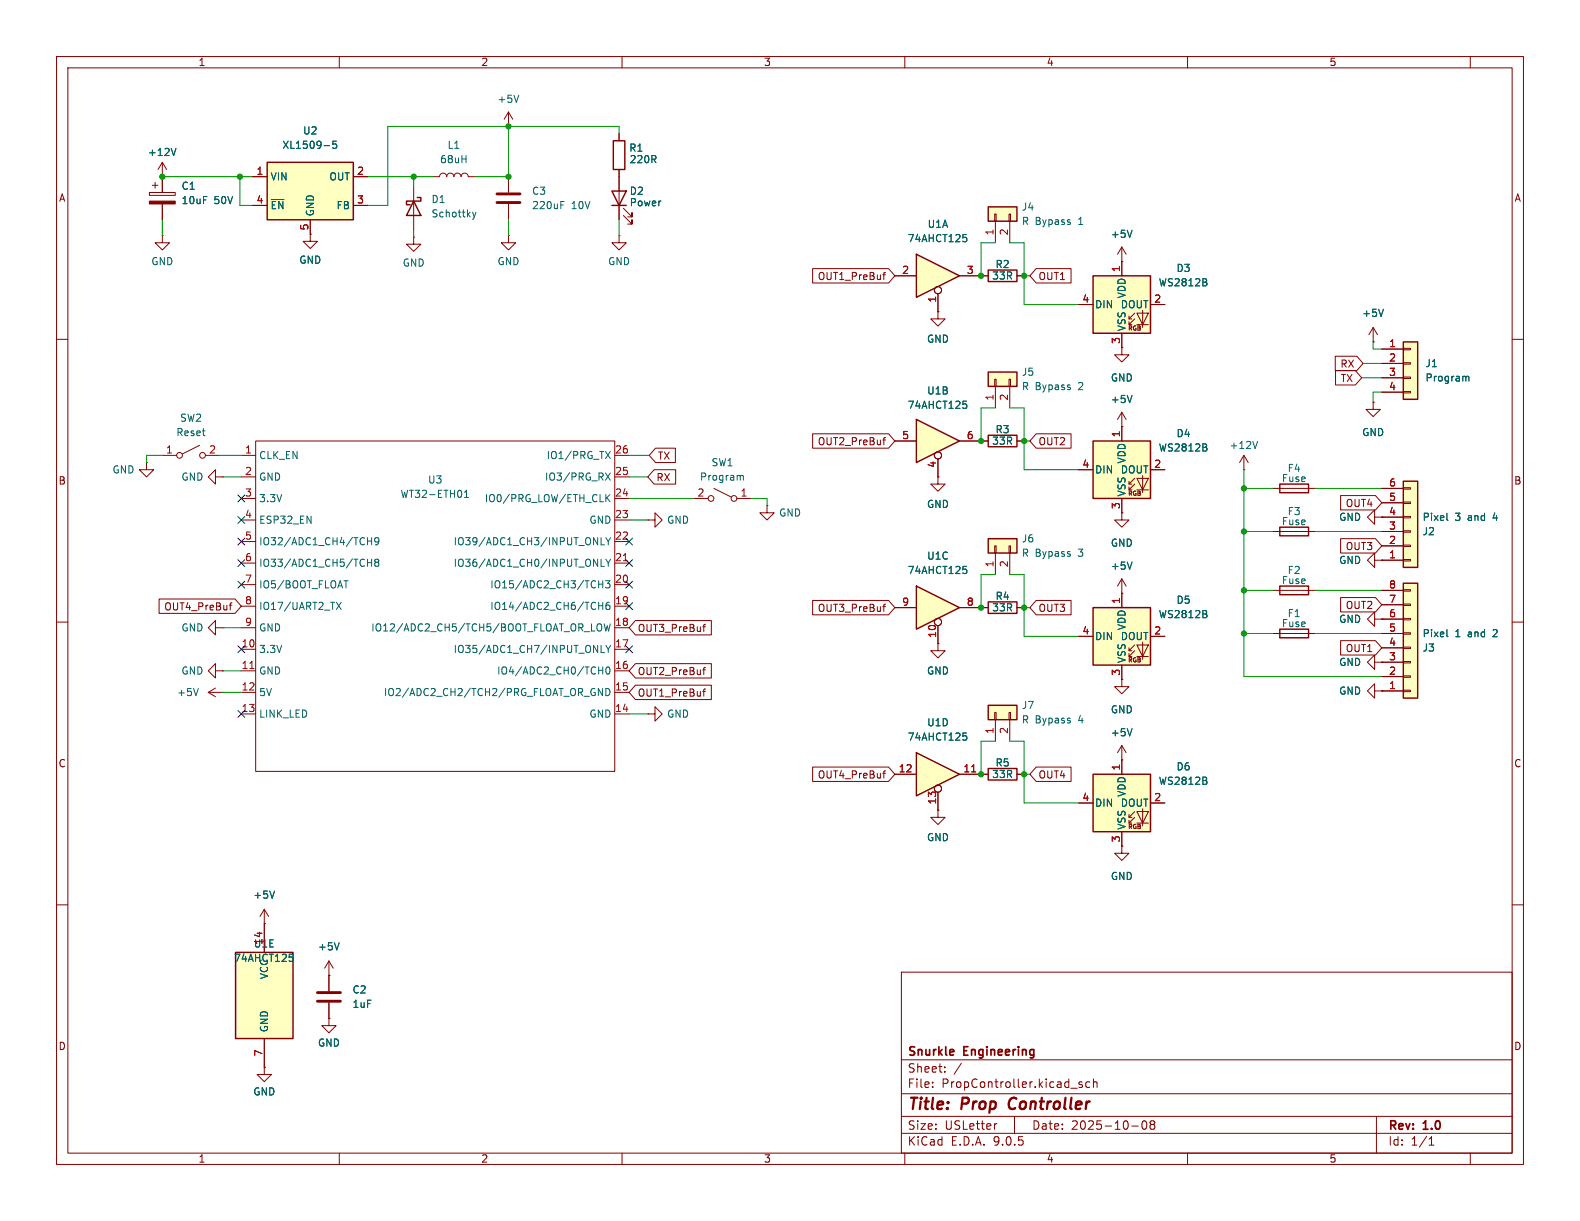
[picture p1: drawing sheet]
<svg xmlns="http://www.w3.org/2000/svg" width="279mm" height="216mm" viewBox="0 0 279 216" stroke-linecap="round" stroke-linejoin="round" font-family="sans-serif">
<g fill="none" stroke="#840000" stroke-width=".18">
<path d="M10 10h259.4v195.9h-259.4zM12 12h255.4v191.9h-255.4zM60 10v2M110 10v2M160 10v2M210 10v2M260 10v2M10 60h2M267.4 60h2M10 110h2M267.4 110h2M10 160h2"/>
<path d="M58.2 172.5h.1M58.2 169.9v5.4M58.2 177.3v2.8M58.2 169.9l-.8 1.3M58.2 169.9l.7 1.3M159.4 171.9h108v32h-108zM267.4 160h2M46.7 188.7v1.3h1.3l-1.3 1.3-1.2-1.3h1.2M46.7 188.7h.1M58.2 180.1v1.3h1.2l-1.2 1.2-1.3-1.2h1.3M58.2 180.1h.1M159.4 197.4h108"/>
<path d="M159.4 193.4h108M159.4 187.4h108M164.9 192.1v.2M164.9 191.4v.1M167.1 189.4v.2M167.1 188.7v.1M170 188l-1.3 1.9M176.3 198.7l-.3 .1M179.4 197.4v3M189.4 192.4h1.1M191.4 191.4l-.4-.1-.2 .2 .1 .2 .5 .2v.3h-.6M192.7 191.4l-.4-.1-.3 .3v.4l.1 .2h.6"/>
<path d="M193.4 191.4l.2-.1 .3 .1 .1 .9M193.4 190.8v1.5M200.1 199.1h1.2M202.1 198.3l.2-.1a.81 .81 0 0 1 .6 .6 .81 .81 0 0 1-.3 .8l-.2 .1a.81 .81 0 0 1-.3-1.4zM203.6 198.8l-.2-.3 .2-.3 .5 .1 .1 .2-.3 .3M203.6 198.8l-.2 .3v.4l.2 .2 .5-.1 .1-.2-.1-.4-.2-.2M203.6 198.8h.3M243.4 197.4v6.5M60 203.9v2M110 203.9v2M159.4 200.4h108M160 203.9v2"/>
<path d="M210 203.9v2M252.7 202.5h.9M252.7 201.4l.4-.4v1.5M260 203.9v2"/>
</g>
<path d="M178.7 194.4a1.27 1.27 0 0 0 0 1.6" fill="none" stroke="#840000" stroke-width=".4"/>
<path d="M56.1 175.5h4.1M56.1 177h4.1" fill="none" stroke="#840000" stroke-width=".51"/>
<path d="M60 166.7l-.4 1.3" fill="none" stroke="#006464" stroke-width=".18"/>
<path d="M41.7 168.4h10.1v15.2h-10.1z" fill="#ffffc2"/>
<path d="M41.7 168.4h10.1v15.2h-10.1z" fill="none" stroke="#840000" stroke-width=".25"/>
<g fill="none" stroke="#840000" stroke-width=".18">
<path d="M26.4 34h4.6v.5h-4.6zM26.9 32.8h1M27.4 32.3v1M28.7 31.2v2.8M28.7 36.1v2.8M54.9 41.4v1.3h1.2l-1.2 1.2-1.3-1.2h1.3M54.9 41.4h.1M25.9 81.8v1.3h-1.3l1.3 1.2 1.3-1.2h-1.3M25.9 81.8h.1M243.1 91.4v-1.2l-1.3 1.2 1.3 1.3v-1.3h1.2M244.3 91.4h.1M46.7 163.3h.1"/>
<path d="M46.7 160.8v7.6M46.7 160.8l-.7 1.3M46.7 160.8l.8 1.3M46.7 183.6v5.1"/>
</g>
<path d="M48.6 157.6l-.5 1.2M51.2 168.7h.6M51.3 169.2h.3l.2 .3-.1 .4-.4 .1" fill="none" stroke="#006464" stroke-width=".18"/>
<path d="M26.4 35.6h4.6v.5h-4.6z" fill="#840000" stroke="#840000" stroke-width=".18"/>
<path d="M47.2 28.7h15.3v10.2h-15.3z" fill="#ffffc2"/>
<path d="M47.2 28.7h15.3v10.2h-15.3zM174.8 106.4h5v2.1h-5z" fill="none" stroke="#840000" stroke-width=".25"/>
<g fill="none" stroke="#840000" stroke-width=".18">
<path d="M44.7 31.2h2.5M44.7 36.3h2.5M54.9 38.9v2.5M62.5 31.2h2.5M62.5 36.3h2.5M109.5 41.7v1.2h1.2l-1.2 1.3-1.3-1.3h1.3M109.5 41.7h.1M35.3 78.7l-3 1.6M28.7 80.5h2.5M36.3 80.5h2.6M38.1 84.3v-1.2l-1.3 1.2 1.3 1.3v-1.3h1.3M39.4 84.3h.1"/>
<path d="M243.1 99.1v-1.3l-1.3 1.3 1.3 1.2v-1.2h1.2M244.3 99.1h.1M38.1 118.6v-1.3l-1.3 1.3 1.3 1.3v-1.3h1.3M39.4 118.6h.1M173.5 107.4h1.3M179.8 107.4h1.3M36.8 122.4l1.3 .8M36.8 122.4h2.6M38.1 121.7l-1.3 .7M39.4 122.4h.1"/>
<circle cx="31.8" cy="80.5" r=".51"/>
<circle cx="35.8" cy="80.5" r=".51"/>
</g>
<path d="M48 35.3h2.2M57.3 25.7h1M59.5 25h-.6l-.1 .6 .2-.2 .4 .1 .2 .2-.1 .4-.2 .1-.5-.1M35.1 121.7l-.4 1.3" fill="none" stroke="#006464" stroke-width=".18"/>
<path d="M174.8 95.3h5v2.5h-5z" fill="#ffffc2"/>
<path d="M108.2 33.8h2.5l-1.2 2.5zM108.2 36.3h2.5M174.8 95.3h5v2.5h-5z" fill="none" stroke="#840000" stroke-width=".25"/>
<g fill="none" stroke="#840000" stroke-width=".18">
<path d="M109.5 31.2v7.7M110.2 38.1l1.6 1.5v-.7v.7h-.8M110.2 36.8l1.6 1.6v-.8v.8h-.8M175.9 96.5h.2v1.3h-.2zM176 97.8v3.8M178.4 96.5h.3v1.3h-.3zM178.6 97.8v3.8M198.4 90.7v1.2h1.2l-1.2 1.3-1.3-1.3h1.3M198.4 90.7h.1M38.1 111v-1.3l-1.3 1.3 1.3 1.3v-1.3h1.3M39.4 111h.1M165.9 143.3v1.2h1.2l-1.2 1.3-1.3-1.3h1.3"/>
<path d="M165.9 143.3h.1"/>
</g>
<path d="M162.1 133.1l7.6 3.8-7.6 3.8z" fill="#ffffc2"/>
<path d="M226.3 111.3h5.1v1.5h-5.1zM162.1 133.1l7.6 3.8-7.6 3.8z" fill="none" stroke="#840000" stroke-width=".25"/>
<g fill="none" stroke="#840000" stroke-width=".18">
<path d="M165.9 113.8v1.3h1.2l-1.2 1.2-1.3-1.2h1.3M165.9 113.8h.1M225 112h7.7M243.1 109.5v-1.3l-1.3 1.3 1.3 1.2v-1.2h1.2M244.3 109.5h.1M158.2 136.9h3.9M169.7 136.9h3.8M243.1 122.2v-1.3l-1.3 1.3 1.3 1.2v-1.2h1.2M244.3 122.2h.1M165.9 140.1v3.2"/>
<circle cx="165.9" cy="139.4" r=".63"/>
</g>
<path d="M171.8 136.5h.7" fill="none" stroke="#a90000" stroke-width=".18"/>
<path d="M170.3 129.6h.6M170.4 130.1h.3l.3 .2-.1 .5-.5 .1" fill="none" stroke="#006464" stroke-width=".18"/>
<path d="M248.2 103.1h2.5v20.3h-2.5z" fill="#ffffc2"/>
<path d="M248.2 103.1h2.5v20.3h-2.5z" fill="none" stroke="#840000" stroke-width=".25"/>
<g fill="none" stroke="#840000" stroke-width=".18">
<path d="M243.1 117.1v-1.3l-1.3 1.3 1.3 1.3v-1.3h1.2M244.3 117.1h.1M244.3 119.6h3.9M244.3 117.1h3.9M244.3 114.6h3.9M244.3 112h3.9M244.3 109.5h3.9M244.3 106.9h3.9M244.3 104.4h3.9M248.2 119.5h1.2v.3h-1.2zM248.2 117h1.2v.2h-1.2zM248.2 114.4h1.2v.3h-1.2z"/>
<path d="M248.2 111.9h1.2v.2h-1.2zM248.2 109.3h1.2v.3h-1.2zM248.2 106.8h1.2v.3h-1.2zM248.2 104.3h1.2v.2h-1.2zM244.3 122.2h3.9M248.2 122h1.2v.3h-1.2z"/>
</g>
<path d="M255.9 111.3v1.1l.1 .2" fill="none" stroke="#006464" stroke-width=".18"/>
<path d="M174.8 124.7h5v2.6h-5z" fill="#ffffc2"/>
<path d="M226.3 103.6h5.1v1.6h-5.1zM174.8 124.7h5v2.6h-5z" fill="none" stroke="#840000" stroke-width=".25"/>
<g fill="none" stroke="#840000" stroke-width=".18">
<path d="M45.2 78h63.5v58.4h-63.5zM42.7 80.5h2.5M42.7 84.3h2.5M42.7 88.1h2.5M42.7 91.9h2.5M42.7 95.8h2.5M42.7 99.6h2.5M108.7 80.5h2.6M108.7 84.3h2.6M108.7 88.1h2.6M108.7 91.9h2.6M108.7 95.8h2.6"/>
<path d="M108.7 99.6h2.6M42.7 103.4h2.5M42.7 107.2h2.5M42.7 111h2.5M42.7 114.8h2.5M42.7 118.6h2.5M108.7 103.4h2.6M108.7 107.2h2.6M108.7 111h2.6M108.7 114.8h2.6M108.7 118.6h2.6M225 104.4h7.7"/>
<path d="M42.7 122.4h2.5M42.7 126.2h2.5M108.7 122.4h2.6M108.7 126.2h2.6M175.9 126h.2v1.3h-.2zM176 127.3v3.8M178.4 126h.3v1.3h-.3zM178.6 127.3v3.8M198.4 134.4h.1M198.4 131.8l-.8 1.3M198.4 131.8l.7 1.3M198.4 131.8v2.6"/>
</g>
<g fill="none" stroke="#006464" stroke-width=".18">
<path d="M107.1 79.8l.8 1.3M107.9 79.8l-.8 1.3M65 95.1v1.2M65 98.9v1.2M65 95.7h.7M65 99.5h.7M65.7 95.1v1.2M65.7 98.9v1.2M66.5 99.4l-.2-.2 .2-.3h.2l.3 .2-.3 .3M66.5 99.4l-.2 .3v.3l.2 .1h.4l.1-.2v-.2l-.3-.3M66.5 99.4h.2M67 95.6l-.3 .3-.3-.1-.1-.2 .1-.5h.3l.2 .1a.84 .84 0 0 1-.3 1.1h-.2"/>
<path d="M82.1 88h.8M82.1 87l.4-.3v1.3M106.3 95.1v1.2h.6M106.3 98.9v1.2h.6M107.1 83.6l.8 1.3M107.1 87.4v1.3M107.1 95.1l.5 .6M107.1 98.9l.5 .6M107.3 88l.6 .7M107.6 95.7v.6M107.6 99.5v.6M107.9 87.4l-.8 .8"/>
<path d="M107.9 83.6l-.8 1.3M108 95.1l-.4 .6M108 98.9l-.4 .6M59.5 106.5l.8 1.3M60.3 106.5l-.8 1.3M60.8 102.7h.7M105.6 110.5l.3-.2a.43 .43 0 0 1 .5 .4v.5a.43 .43 0 0 1-.3 .4 .43 .43 0 0 1-.5-.2M105.9 102.7v1.3M105.9 106.5v1.3M105.9 103.3h.7M105.9 107.1h.7M105.9 118.5h.7"/>
<path d="M106.3 114.1v1.3h.6M106.6 102.7v1.3M106.6 106.5v1.3M106.6 117.9v1.3M106.8 110.3l.3 1.3 .3-.9 .2 .9 .3-1.3M107.1 102.7h.8l-.5 .5 .4 .1v.5l-.2 .2-.5-.2M107.1 114.1l.5 .7M107.3 118l.1-.1a.68 .68 0 0 1 .5 .7 .68 .68 0 0 1-.5 .6l-.1-.1-.2-.4zM107.6 114.8v.6M107.7 106.5l-.3 .1a.86 .86 0 0 0 0 1.2l.4-.2 .1-.4-.3-.2h-.3l-.2 .2M108 114.1l-.4 .7M106.5 121.7v1.3l-.7-1.3v1.3"/>
<path d="M107.1 121.7a.64 .64 0 0 1 .8 .7 .64 .64 0 0 1-.8 .6zM200.2 128.8l-.4 1.3"/>
</g>
<path d="M110.2 99.2h.7M44.2 118.2h.7" fill="none" stroke="#a90000" stroke-width=".18"/>
<path d="M248.2 60.5h2.5v10.1h-2.5z" fill="#ffffc2"/>
<path d="M108.5 24.9h2v5.1h-2zM248.2 60.5h2.5v10.1h-2.5z" fill="none" stroke="#840000" stroke-width=".25"/>
<path d="M109.5 23.6v1.3M109.5 30v1.2M244.3 61.7h3.9M244.3 64.3h3.9M244.3 66.8h3.9M244.3 69.3h3.9M248.2 61.6h1.2v.2h-1.2zM248.2 64.1h1.2v.3h-1.2zM248.2 66.7h1.2v.2h-1.2zM248.2 69.2h1.2v.3h-1.2zM198.4 120.1v1.3h1.2l-1.2 1.3-1.3-1.3h1.3M198.4 120.1h.1" fill="none" stroke="#840000" stroke-width=".18"/>
<path d="M259.2 66.7l.2-.2 .3 .1 .1 .8" fill="none" stroke="#006464" stroke-width=".18"/>
<path d="M193.3 107.4h10.2v10.2h-10.2z" fill="#ffffc2"/>
<g fill="none" stroke="#840000" stroke-width=".18">
<path d="M28.7 31.2h.1M28.7 28.7l-.8 1.3M28.7 28.7l.8 1.3M28.7 28.7v2.5M190.8 112.5h2.5M198.4 104.9v2.5M198.4 117.6v2.5M199.6 115.1h.6M199.6 116.1h.6M200.7 114l-1.1 1.1v-.5M200.7 115.1l-1.1 1v-.5M201 114h2.1l-1 2.1z"/>
<path d="M201 116.1h2.1M202.1 113.5v3.1M203.5 112.5h2.5M114.6 126.2h1.2v-1.2l1.3 1.2-1.3 1.3v-1.3M114.6 126.2h.1M198.4 149.6v1.3h1.2l-1.2 1.2-1.3-1.2h1.3M198.4 149.6h.1"/>
</g>
<path d="M193.3 107.4h10.2v10.2h-10.2z" fill="none" stroke="#840000" stroke-width=".25"/>
<path d="M31.1 26.2l-.4 1.3M213.3 108.6l.1 .2-.1 .4M213.3 108.1v.3" fill="none" stroke="#006464" stroke-width=".18"/>
<path d="M193.3 136.9h10.2v10.2h-10.2z" fill="#ffffc2"/>
<g fill="none" stroke="#840000" stroke-width=".18">
<path d="M89.9 19.8v2.6M89.9 19.8l-.7 1.3M89.9 19.8l.8 1.3M73.2 33v7.6M76.5 31.2h1.2a.64 .64 0 0 1 .7-.6 .64 .64 0 0 1 .6 .6 .64 .64 0 0 1 .6-.6 .64 .64 0 0 1 .7 .6 .64 .64 0 0 1 .6-.6 .64 .64 0 0 1 .6 .6 .64 .64 0 0 1 .7-.6 .64 .64 0 0 1 .6 .6h1.3M89.9 22.4h.1M89.9 31.2v2.8M89.9 36.1v2.8M28.7 41.7v1.2h1.3l-1.3 1.3-1.3-1.3h1.3M28.7 41.7h.1M73.2 41.9v1.3h1.2l-1.2 1.3-1.3-1.3h1.3M73.2 41.9h.1"/>
<path d="M89.9 41.7v1.2h1.3l-1.3 1.3-1.3-1.3h1.3M89.9 41.7h.1M242.8 71.1v1.3h1.3l-1.3 1.3-1.2-1.3h1.2M242.8 71.1h.1M114.6 91.9h1.2v-1.2l1.3 1.2-1.3 1.3v-1.3M114.6 91.9h.1M220 83.1h.1M220 80.5l-.8 1.3M220 80.5l.7 1.3M220 80.5v2.6M225 86.4h7.7M173.5 136.9h1.3"/>
<path d="M179.8 136.9h1.3M198.4 134.4v2.5M190.8 142h2.5M198.4 147.1v2.5M199.6 144.5h.6M199.6 145.5h.6M200.7 143.5l-1.1 1v-.5M200.7 144.5l-1.1 1v-.5M201 143.5h2.1l-1 2zM201 145.5h2.1M202.1 143v3.1M203.5 142h2.5"/>
</g>
<path d="M73.2 35.6l1.2 2.5h-2.5zM73.8 34.9h.6v.7h-2.5v.6h.6M226.3 85.6h5.1v1.5h-5.1zM174.8 135.9h5v2h-5zM193.3 136.9h10.2v10.2h-10.2z" fill="none" stroke="#840000" stroke-width=".25"/>
<path d="M91.7 16.8l-.4 1.3M83.6 37.5l.3 .9M83.9 38.4l-.3 .4M84.2 37.5l-.3 .9M99.2 36.2h.4M99.2 35.6h.6M222.4 78l-.4 1.3M213.3 138.1l.1 .2-.1 .3M213.3 137.5v.4" fill="none" stroke="#006464" stroke-width=".18"/>
<path d="M87.9 34.3h4M87.9 35.8h4" fill="none" stroke="#840000" stroke-width=".51"/>
<path d="M248.2 85.1h2.5v15.2h-2.5z" fill="#ffffc2"/>
<path d="M174.8 77h5v2h-5zM226.3 93.2h5.1v1.5h-5.1zM248.2 85.1h2.5v15.2h-2.5z" fill="none" stroke="#840000" stroke-width=".25"/>
<g fill="none" stroke="#840000" stroke-width=".18">
<path d="M242.8 57.9l-.7 1.3M242.8 57.9l.8 1.3M242.8 57.9v2.6M173.5 78h1.3M179.8 78h1.3M242.8 60.5h.1M225 94h7.7M244.3 99.1h3.9M244.3 96.5h3.9M244.3 94h3.9M244.3 91.4h3.9M244.3 88.9h3.9"/>
<path d="M244.3 86.4h3.9M248.2 98.9h1.2v.3h-1.2zM248.2 96.4h1.2v.2h-1.2zM248.2 93.9h1.2v.2h-1.2zM248.2 91.3h1.2v.3h-1.2zM248.2 88.8h1.2v.2h-1.2zM248.2 86.2h1.2v.3h-1.2z"/>
</g>
<path d="M244.6 54.7l-.4 1.3M255.9 90.7v1.1l.1 .2" fill="none" stroke="#006464" stroke-width=".18"/>
<path d="M174.8 65.8h5v2.5h-5z" fill="#ffffc2"/>
<path d="M174.8 47.8h5v2h-5zM174.8 65.8h5v2.5h-5z" fill="none" stroke="#840000" stroke-width=".25"/>
<g fill="none" stroke="#840000" stroke-width=".18">
<path d="M173.5 48.8h1.3M179.8 48.8h1.3M175.9 67.1h.2v1.2h-.2zM176 68.3v3.8M178.4 67.1h.3v1.2h-.3zM178.6 68.3v3.8M198.4 61.5v1.2h1.2l-1.2 1.3-1.3-1.3h1.3M198.4 61.5h.1M122.7 88.1h2.5M126.2 86.4l3.1 1.5M130.3 88.1h2.5M135.6 89.4v1.3h1.3l-1.3 1.2-1.2-1.2h1.2"/>
<path d="M135.6 89.4h.1"/>
<circle cx="125.7" cy="88.1" r=".51"/>
<circle cx="129.8" cy="88.1" r=".51"/>
</g>
<path d="M130.9 84.2l.2-.1h.3l.1 .8" fill="none" stroke="#006464" stroke-width=".18"/>
<path d="M193.3 48.8h10.2v10.1h-10.2z" fill="#ffffc2"/>
<path d="M190.8 53.8h2.5M198.4 46.2v2.6M198.4 58.9v2.6M199.6 56.4h.6M199.6 57.4h.6M200.7 55.4l-1.1 1v-.5M200.7 56.4l-1.1 1v-.5M201 55.4h2.1l-1 2zM201 57.4h2.1M202.1 54.9v3M203.5 53.8h2.5" fill="none" stroke="#840000" stroke-width=".18"/>
<path d="M193.3 48.8h10.2v10.1h-10.2z" fill="none" stroke="#840000" stroke-width=".25"/>
<path d="M213.3 49.9l.1 .2-.1 .4M213.3 49.4v.4" fill="none" stroke="#006464" stroke-width=".18"/>
<path d="M162.1 103.6l7.6 3.8-7.6 3.9z" fill="#ffffc2"/>
<path d="M162.1 103.6l7.6 3.8-7.6 3.9z" fill="none" stroke="#840000" stroke-width=".25"/>
<g fill="none" stroke="#840000" stroke-width=".18">
<path d="M198.4 75.4h.1M198.4 72.9l-.8 1.3M198.4 72.9l.7 1.3M198.4 72.9v2.5M158.2 107.4h3.9M165.9 110.6v3.2M169.7 107.4h3.8"/>
<circle cx="165.9" cy="110" r=".63"/>
</g>
<path d="M200.2 69.9l-.4 1.3M170.3 100.1h.6M170.4 100.6h.3l.3 .3-.1 .4-.5 .1" fill="none" stroke="#006464" stroke-width=".18"/>
<path d="M193.3 78h10.2v10.1h-10.2z" fill="#ffffc2"/>
<g fill="none" stroke="#840000" stroke-width=".18">
<path d="M198.4 75.4v2.6M165.9 84.3v1.3h1.2l-1.2 1.3-1.3-1.3h1.3M165.9 84.3h.1M190.8 83.1h2.5M198.4 88.1v2.6M199.6 85.6h.6M199.6 86.6h.6M200.7 84.6l-1.1 1v-.5M200.7 85.6l-1.1 1v-.5M201 84.6h2.1l-1 2zM201 86.6h2.1M202.1 84.1v3"/>
<path d="M203.5 83.1h2.5"/>
</g>
<path d="M193.3 78h10.2v10.1h-10.2z" fill="none" stroke="#840000" stroke-width=".25"/>
<path d="M213.3 79.2l.1 .1-.1 .4M213.3 78.6v.4" fill="none" stroke="#006464" stroke-width=".18"/>
<path d="M162.1 74.2l7.6 3.8-7.6 3.8z" fill="#ffffc2"/>
<path d="M162.1 74.2l7.6 3.8-7.6 3.8z" fill="none" stroke="#840000" stroke-width=".25"/>
<g fill="none" stroke="#840000" stroke-width=".18">
<path d="M158.2 78h3.9M169.7 78h3.8M165.9 81.2v3.1"/>
<circle cx="165.9" cy="80.5" r=".63"/>
</g>
<path d="M170.3 70.9h.6M170.4 71.4h.3l.3 .3-.1 .4-.5 .1" fill="none" stroke="#006464" stroke-width=".18"/>
<path d="M174.8 36.6h5v2.5h-5z" fill="#ffffc2"/>
<path d="M174.8 36.6h5v2.5h-5z" fill="none" stroke="#840000" stroke-width=".25"/>
<path d="M175.9 37.8h.2v1.3h-.2zM176 39.1v3.8M178.4 37.8h.3v1.3h-.3zM178.6 39.1v3.8M165.9 55.1v1.3h1.2l-1.2 1.3-1.3-1.3h1.3M165.9 55.1h.1M198.4 46.2h.1M198.4 43.7l-.8 1.3M198.4 43.7l.7 1.3M198.4 43.7v2.5" fill="none" stroke="#840000" stroke-width=".18"/>
<path d="M200.2 40.7l-.4 1.3" fill="none" stroke="#006464" stroke-width=".18"/>
<path d="M162.1 45l7.6 3.8-7.6 3.8z" fill="#ffffc2"/>
<path d="M162.1 45l7.6 3.8-7.6 3.8z" fill="none" stroke="#840000" stroke-width=".25"/>
<g fill="none" stroke="#840000" stroke-width=".18">
<path d="M28.7 31.2h.1M28.7 31.2v2.8M28.7 36.1v2.8M44.7 31.2h2.5M44.7 36.3h2.5M54.9 38.9v2.5M62.5 31.2h2.5M62.5 36.3h2.5M109.5 23.6v1.3M109.5 30v3.8M109.5 36.3v2.6M54.9 41.4h.1"/>
<path d="M143.7 47.5h13.4l1.1 1.3-1.1 1.2h-13.4zM156.1 48.6h.5M156.6 48.2l-.3 .1v1.1M158.2 48.8h3.9M165.9 55.1h.1M165.9 51.9v3.2M169.7 48.8h5.1M179.8 48.8h1.3M183.2 47.5h6.2v2.5h-6.2l-1.1-1.2zM190.8 53.8h2.5M198.4 46.2h.1M198.4 46.2v2.6"/>
<path d="M198.4 58.9v2.6M203.5 53.8h2.5M115.9 79.2h3.5v2.6h-3.5l-1.1-1.3zM143.7 76.7h13.4l1.1 1.3-1.1 1.2h-13.4zM156.1 77.8h.5M156.6 77.4l-.3 .2v1M158.2 78h3.9M169.7 78h5.1M179.8 78h1.3M183.2 76.7h6.2v2.5h-6.2l-1.1-1.2zM198.4 61.5h.1M198.4 75.4h.1"/>
<path d="M198.4 75.4v2.6M236.1 63h3.8l1.1 1.3-1.1 1.2h-3.8zM236.2 65.5h3.5l1.1 1.3-1.1 1.3h-3.5zM242.8 71.1h.1M242.8 60.5h.1M244.3 61.7h3.9M244.3 64.3h3.9M244.3 66.8h3.9M244.3 69.3h3.9M115.7 83.1h3.8v2.5h-3.8l-1.1-1.3zM165.9 84.3h.1M165.9 81.2v3.1"/>
<path d="M190.8 83.1h2.5M198.4 90.7h.1M198.4 88.1v2.6M203.5 83.1h2.5M237.1 95.2h6.1l1.1 1.3-1.1 1.3h-6.1zM237.1 87.6h6.1l1.1 1.3-1.1 1.3h-6.1zM244.3 91.4h.1M244.3 99.1h.1M244.3 99.1h3.9M244.3 96.5h3.9M244.3 94h3.9M244.3 91.4h3.9"/>
<path d="M244.3 88.9h3.9M244.3 86.4h3.9M28.1 105.9h13.5l1.1 1.3-1.1 1.3h-13.5zM40.5 107h.5M41 106.6l-.3 .2v1.1M112.4 117.3h13.4v2.6h-13.4l-1.1-1.3zM112.4 109.7h13.4v2.6h-13.4l-1.1-1.3zM124.3 118.4h.5M124.3 110.8h.5M124.8 110.4l-.3 .2v1.1M124.8 118l-.3 .2v1.1M143.7 106.2h13.4l1.1 1.2-1.1 1.3h-13.4z"/>
<path d="M156.1 107.3h.5M156.6 106.8l-.3 .2v1.1M158.2 107.4h3.9M165.9 113.8h.1M165.9 110.6v3.2M169.7 107.4h5.1M179.8 107.4h1.3M183.2 106.2h6.2v2.5h-6.2l-1.1-1.3zM190.8 112.5h2.5M198.4 104.9h.1M198.4 102.4l-.8 1.2M198.4 102.4l.7 1.2"/>
<path d="M198.4 102.4v5M198.4 117.6v2.5M203.5 112.5h2.5M237.1 113.3h6.1l1.1 1.3-1.1 1.2h-6.1zM237.1 105.7h6.1l1.1 1.2-1.1 1.3h-6.1zM244.3 117.1h.1M244.3 109.5h.1M244.3 119.6h3.9M244.3 117.1h3.9M244.3 114.6h3.9M244.3 112h3.9M244.3 109.5h3.9"/>
<path d="M244.3 106.9h3.9M244.3 104.4h3.9M112.4 121.2h13.4v2.5h-13.4l-1.1-1.3zM124.3 122.3h.5M124.8 121.8l-.3 .2v1.1M143.7 135.6h13.4l1.1 1.3-1.1 1.3h-13.4zM156.1 136.7h.5M156.6 136.3l-.3 .2v1.1M158.2 136.9h3.9M169.7 136.9h5.1M179.8 136.9h1.3M183.2 135.6h6.2v2.6h-6.2l-1.1-1.3z"/>
<path d="M198.4 134.4h.1M198.4 120.1h.1M198.4 134.4v2.5M244.3 122.2h.1M244.3 122.2h3.9M165.9 143.3h.1M165.9 140.1v3.2M190.8 142h2.5M198.4 149.6h.1M198.4 147.1v2.5M203.5 142h2.5M46.7 163.3h.1"/>
<path d="M46.7 163.3v5.1M58.2 172.5h.1M58.2 172.5v2.8M58.2 177.3v2.8M46.7 188.7h.1M46.7 183.6v5.1M58.2 180.1h.1"/>
<circle cx="165.9" cy="51.3" r=".63"/>
<circle cx="165.9" cy="80.5" r=".63"/>
<circle cx="165.9" cy="110" r=".63"/>
<circle cx="165.9" cy="139.4" r=".63"/>
</g>
<g fill="none" stroke="#006464" stroke-width=".18">
<path d="M31.1 26.2l-.4 1.3M48 35.3h2.2M57.3 25.7h1M59.5 25h-.6l-.1 .6 .2-.2 .4 .1 .2 .2-.1 .4-.2 .1-.5-.1M170.3 41.5h.6M170.4 42h.3l.3 .2-.1 .4-.5 .1M200.2 40.7l-.4 1.3M213.3 49.9l.1 .2-.1 .4M213.3 49.4v.4M244.6 54.7l-.4 1.3M170.3 70.9h.6M170.4 71.4h.3l.3 .3-.1 .4-.5 .1"/>
<path d="M200.2 69.9l-.4 1.3M213.3 79.2l.1 .1-.1 .4M213.3 78.6v.4M259.2 66.7l.2-.2 .3 .1 .1 .8M200.2 99.4l-.4 1.3M255.9 90.7v1.1l.1 .2M170.3 100.1h.6M170.4 100.6h.3l.3 .3-.1 .4-.5 .1M213.3 108.6l.1 .2-.1 .4M213.3 108.1v.3M255.9 111.3v1.1l.1 .2M170.3 129.6h.6"/>
<path d="M170.4 130.1h.3l.3 .2-.1 .5-.5 .1M200.2 128.8l-.4 1.3M213.3 138.1l.1 .2-.1 .3M213.3 137.5v.4M48.6 157.6l-.5 1.2M51.2 168.7h.6M51.3 169.2h.3l.2 .3-.1 .4-.4 .1M60 166.7l-.4 1.3"/>
</g>
<g fill="none" stroke="#009600" stroke-width=".18">
<path d="M28.7 31.2h16M28.7 38.9v2.8M42.4 31.2v5.1h2.3M65 31.2h11.5M73.2 31.2v1.8M89.9 22.4v8.8h-5.8M89.9 38.9v2.8M109.5 23.6v-1.2h-40.9v13.9h-3.6M109.5 38.9v2.8M73.2 40.6v1.3M176 42.9h-2.5v5.9h-.3M178.6 42.9h2.5v10.9h9.7"/>
<path d="M181.1 48.8h1M176 72.1h-2.5v5.9M178.6 72.1h2.5v11h9.7M181.1 78h1M240.8 66.8h3.5M241 64.3h3.3M242.8 60.5v1.2h1.5M244.3 69.3h-1.5v1.8M28.7 80.5h-2.8v1.3M38.9 80.5h3.8M39.4 84.3h3.3M111.3 84.3h3.3"/>
<path d="M111.3 80.5h3.5M111.3 88.1h11.4M111.3 91.9h3.3M132.8 88.1h2.8v1.3M220 83.1v36.5h24.3M220 94h5M220 86.4h5M232.7 94h11.6M232.7 86.4h11.6M39.4 111h3.3M39.4 118.6h3.3M176 101.6h-2.5v5.8"/>
<path d="M178.6 101.6h2.5v10.9h9.7M181.1 107.4h1M220 104.4h5M220 112h5M232.7 104.4h11.6M232.7 112h11.6M39.4 122.4h3.3M111.3 126.2h3.3M176 131.1h-2.5v5.8M178.6 131.1h2.5v10.9h9.7M181.1 136.9h1"/>
</g>
<g fill="none" stroke="#000084" stroke-width=".18">
<path d="M42.1 91.3l1.2 1.3M42.1 95.1l1.2 1.3M42.1 99l1.2 1.2M42.1 87.5l1.2 1.2M43.3 91.3l-1.2 1.3M43.3 95.1l-1.2 1.3M43.3 99l-1.2 1.2M43.3 87.5l-1.2 1.2M110.6 95.1l1.3 1.3M110.6 99l1.3 1.2M111.9 95.1l-1.3 1.3M111.9 99l-1.3 1.2"/>
<path d="M42.1 102.8l1.2 1.2M42.1 114.2l1.2 1.2M43.3 102.8l-1.2 1.2M43.3 114.2l-1.2 1.2M110.6 102.8l1.3 1.2M110.6 114.2l1.3 1.2M110.6 106.6l1.3 1.2M111.9 102.8l-1.3 1.2M111.9 114.2l-1.3 1.2M111.9 106.6l-1.3 1.2M42.1 125.6l1.2 1.2M43.3 125.6l-1.2 1.2"/>
</g>
<path d="M171.8 136.5h.7" fill="none" stroke="#a90000" stroke-width=".18"/>
<g fill="#009600" stroke="#009600" stroke-width=".18">
<circle cx="89.9" cy="22.4" r=".46"/>
<circle cx="89.9" cy="31.2" r=".46"/>
<circle cx="73.2" cy="31.2" r=".46"/>
<circle cx="28.7" cy="31.2" r=".46"/>
<circle cx="42.4" cy="31.2" r=".46"/>
<circle cx="220" cy="86.4" r=".46"/>
<circle cx="220" cy="104.4" r=".46"/>
<circle cx="220" cy="94" r=".46"/>
<circle cx="220" cy="112" r=".46"/>
<circle cx="181.1" cy="78" r=".46"/>
<circle cx="173.5" cy="48.8" r=".46"/>
<circle cx="173.5" cy="78" r=".46"/>
<circle cx="181.1" cy="48.8" r=".46"/>
<circle cx="181.1" cy="107.4" r=".46"/>
<circle cx="173.5" cy="107.4" r=".46"/>
<circle cx="173.5" cy="136.9" r=".46"/>
<circle cx="181.1" cy="136.9" r=".46"/>
</g>
<g font-size="2.8" fill="#840000">
<text x="160.4" y="196.8">Title:</text>
<text x="170.1" y="196.8">Prop</text>
<text x="179.2" y="196.8">Controller</text>
</g>
<g font-size="2.1" fill="#840000">
<text x="160.4" y="189.9">Sheet:</text>
<text x="160.4" y="187.1">Snurkle</text>
<text x="170.5" y="187.1">Engineering</text>
<text x="160.4" y="192.6">File:</text>
<text x="166.5" y="192.6">PropController.kicad_sch</text>
<text x="160.4" y="202.8">KiCad</text>
<text x="160.4" y="200">Size:</text>
<text x="167.1" y="200">USLetter</text>
<text x="168.1" y="202.8">E.D.A.</text>
<text x="175.7" y="202.8">9.0.5</text>
<text x="182.4" y="200">Date:</text>
<text x="189.4" y="200">2025-10-08</text>
<text x="245.4" y="200.2">Rev:</text>
<text x="245.4" y="202.8">Id:</text>
<text x="249.5" y="202.8">1/1</text>
<text x="251.8" y="200.2">1.0</text>
</g>
<g font-size="1.8" fill="#840000">
<text x="35" y="11.9">1</text>
<text x="85" y="11.9">2</text>
<text x="135" y="11.9">3</text>
<text x="185" y="11.9">4</text>
<text x="235" y="11.9">5</text>
<text x="10.3" y="35.9">A</text>
<text x="267.7" y="35.9">A</text>
<text x="144.5" y="49.7">OUT1_PreBuf</text>
<text x="183.5" y="49.7">OUT1</text>
<text x="236.9" y="65.2">RX</text>
<text x="237" y="67.8">TX</text>
<text x="116.2" y="81.5">TX</text>
<text x="144.5" y="78.9">OUT2_PreBuf</text>
<text x="183.5" y="78.9">OUT2</text>
<text x="10.3" y="85.9">B</text>
<text x="116" y="85.3">RX</text>
<text x="237.9" y="89.9">OUT4</text>
<text x="267.7" y="85.9">B</text>
<text x="237.9" y="97.5">OUT3</text>
<text x="237.9" y="107.9">OUT2</text>
<text x="28.9" y="108.1">OUT4_PreBuf</text>
<text x="112.7" y="112">OUT3_PreBuf</text>
<text x="144.5" y="108.4">OUT3_PreBuf</text>
<text x="183.5" y="108.4">OUT3</text>
<text x="112.7" y="119.6">OUT2_PreBuf</text>
<text x="237.9" y="115.5">OUT1</text>
<text x="112.7" y="123.4">OUT1_PreBuf</text>
<text x="10.3" y="135.9">C</text>
<text x="144.5" y="137.9">OUT4_PreBuf</text>
<text x="183.5" y="137.9">OUT4</text>
<text x="267.7" y="135.9">C</text>
<text x="10.3" y="185.9">D</text>
<text x="267.7" y="185.9">D</text>
<text x="35" y="205.8">1</text>
<text x="85" y="205.8">2</text>
<text x="135" y="205.8">3</text>
<text x="185" y="205.8">4</text>
<text x="235" y="205.8">5</text>
</g>
<g font-size="1.8" fill="#006464">
<text x="53.5" y="24">U2</text>
<text x="87.9" y="18.4">+5V</text>
<text x="26.1" y="27.8">+12V</text>
<text x="49.8" y="26.5">XL1509-5</text>
<text x="77.7" y="29.1">68uH</text>
<text x="79" y="26.5">L1</text>
<text x="111.2" y="27">R1</text>
<text x="111.2" y="29.1">220R</text>
<text x="32" y="33.8">C1</text>
<text x="47.8" y="32.1">VIN</text>
<text x="58.1" y="32.1">OUT</text>
<text x="94" y="34.6">C3</text>
<text x="111.3" y="34.6">D2</text>
<text x="32" y="36.3">10uF</text>
<text x="37.8" y="36.3">50V</text>
<text x="47.8" y="37.2">~{EN}</text>
<text x="55.7" y="38.4" transform="rotate(-90 55.7 38.4)">GND</text>
<text x="59.4" y="37.2">FB</text>
<text x="76.2" y="36.1">D1</text>
<text x="76.2" y="38.6">Schottky</text>
<text x="94" y="37.2">220uF</text>
<text x="101" y="37.2">10V</text>
<text x="111.3" y="36.7">Power</text>
<text x="163.9" y="40.5">U1A</text>
<text x="180.6" y="37.4">J4</text>
<text x="180.6" y="40">R Bypass</text>
<text x="190.8" y="40">1</text>
<text x="26.7" y="47.1">GND</text>
<text x="52.8" y="46.8">GND</text>
<text x="71.1" y="47.3">GND</text>
<text x="87.9" y="47.1">GND</text>
<text x="107.4" y="47.1">GND</text>
<text x="160.4" y="43">74AHCT125</text>
<text x="176" y="47.6">R2</text>
<text x="196.3" y="42.3">+5V</text>
<text x="175.3" y="49.6">33R</text>
<text x="199.2" y="52.9" transform="rotate(-90 199.2 52.9)">VDD</text>
<text x="204.8" y="50.8">WS2812B</text>
<text x="208" y="48.3">D3</text>
<text x="193.5" y="54.7">DIN</text>
<text x="198.1" y="54.7">DOUT</text>
<text x="199.2" y="58.7" transform="rotate(-90 199.2 58.7)">VSS</text>
<text x="240.8" y="56.2">+5V</text>
<text x="163.8" y="60.8">GND</text>
<text x="252" y="65.1">J1</text>
<text x="163.9" y="70">U1B</text>
<text x="180.6" y="66.6">J5</text>
<text x="180.6" y="69.2">R Bypass</text>
<text x="190.8" y="69.2">2</text>
<text x="196.3" y="67.7">GND</text>
<text x="196.3" y="71.5">+5V</text>
<text x="252" y="67.7">Program</text>
<text x="31.1" y="77.3">Reset</text>
<text x="31.7" y="74.8">SW2</text>
<text x="160.4" y="72.5">74AHCT125</text>
<text x="176" y="76.8">R3</text>
<text x="208" y="77.5">D4</text>
<text x="240.8" y="77.3">GND</text>
<text x="19.8" y="83.9">GND</text>
<text x="45.7" y="81.4">CLK_EN</text>
<text x="96.6" y="81.4">IO1/PRG_TX</text>
<text x="125.7" y="82.7">SW1</text>
<text x="175.3" y="78.8">33R</text>
<text x="193.5" y="83.9">DIN</text>
<text x="198.1" y="83.9">DOUT</text>
<text x="199.2" y="82.1" transform="rotate(-90 199.2 82.1)">VDD</text>
<text x="204.8" y="80">WS2812B</text>
<text x="217.3" y="79.6">+12V</text>
<text x="227.6" y="83.7">F4</text>
<text x="32" y="85.2">GND</text>
<text x="45.7" y="85.2">GND</text>
<text x="45.7" y="89">3.3V</text>
<text x="70.7" y="88.2">WT32-ETH01</text>
<text x="75.6" y="85.7">U3</text>
<text x="85.6" y="89">IO0/PRG_LOW/ETH_CLK</text>
<text x="96.3" y="85.2">IO3/PRG_RX</text>
<text x="123.7" y="85.2">Program</text>
<text x="199.2" y="87.9" transform="rotate(-90 199.2 87.9)">VSS</text>
<text x="226.6" y="85.4">Fuse</text>
<text x="45.7" y="92.8">ESP32_EN</text>
<text x="104.1" y="92.8">GND</text>
<text x="117.9" y="92.8">GND</text>
<text x="137.7" y="91.5">GND</text>
<text x="163.8" y="90">GND</text>
<text x="226.6" y="93.1">Fuse</text>
<text x="227.6" y="91.3">F3</text>
<text x="236.7" y="92.3">GND</text>
<text x="251.5" y="94.8">J2</text>
<text x="251.5" y="92.3">Pixel</text>
<text x="257.3" y="92.3">3</text>
<text x="259.7" y="92.3">and</text>
<text x="264.3" y="92.3">4</text>
<text x="45.7" y="96.6">IO32/ADC1_CH4/TCH9</text>
<text x="45.7" y="100.4">IO33/ADC1_CH5/TCH8</text>
<text x="80.1" y="96.6">IO39/ADC1_CH3/INPUT_ONLY</text>
<text x="80.1" y="100.4">IO36/ADC1_CH0/INPUT_ONLY</text>
<text x="160.4" y="101.7">74AHCT125</text>
<text x="163.9" y="99.2">U1C</text>
<text x="180.6" y="96.1">J6</text>
<text x="180.6" y="98.7">R Bypass</text>
<text x="190.8" y="98.7">3</text>
<text x="196.3" y="96.9">GND</text>
<text x="196.3" y="100.9">+5V</text>
<text x="227.6" y="101.7">F2</text>
<text x="236.7" y="99.9">GND</text>
<text x="45.7" y="104.2">IO5/BOOT_FLOAT</text>
<text x="86.6" y="104.2">IO15/ADC2_CH3/TCH3</text>
<text x="176" y="106.3">R4</text>
<text x="208" y="107">D5</text>
<text x="226.6" y="103.5">Fuse</text>
<text x="32" y="111.9">GND</text>
<text x="45.7" y="108.1">IO17/UART2_TX</text>
<text x="45.7" y="111.9">GND</text>
<text x="65.5" y="111.9">IO12/ADC2_CH5/TCH5/BOOT_FLOAT_OR_LOW</text>
<text x="86.6" y="108.1">IO14/ADC2_CH6/TCH6</text>
<text x="175.3" y="108.3">33R</text>
<text x="193.5" y="113.4">DIN</text>
<text x="198.1" y="113.4">DOUT</text>
<text x="199.2" y="111.5" transform="rotate(-90 199.2 111.5)">VDD</text>
<text x="204.8" y="109.5">WS2812B</text>
<text x="226.6" y="111.1">Fuse</text>
<text x="227.6" y="109.3">F1</text>
<text x="236.7" y="110.3">GND</text>
<text x="251.5" y="112.9">Pixel</text>
<text x="257.3" y="112.9">1</text>
<text x="259.7" y="112.9">and</text>
<text x="264.3" y="112.9">2</text>
<text x="32" y="119.5">GND</text>
<text x="45.7" y="115.7">3.3V</text>
<text x="45.7" y="119.5">GND</text>
<text x="80.1" y="115.7">IO35/ADC1_CH7/INPUT_ONLY</text>
<text x="87.8" y="119.5">IO4/ADC2_CH0/TCH0</text>
<text x="163.8" y="119.5">GND</text>
<text x="199.2" y="117.3" transform="rotate(-90 199.2 117.3)">VSS</text>
<text x="236.7" y="118">GND</text>
<text x="251.5" y="115.4">J3</text>
<text x="31.2" y="123.3">+5V</text>
<text x="45.7" y="123.3">5V</text>
<text x="67.8" y="123.3">IO2/ADC2_CH2/TCH2/PRG_FLOAT_OR_GND</text>
<text x="180.6" y="125.6">J7</text>
<text x="236.7" y="123">GND</text>
<text x="45.7" y="127.1">LINK_LED</text>
<text x="104.1" y="127.1">GND</text>
<text x="117.9" y="127.1">GND</text>
<text x="160.4" y="131.2">74AHCT125</text>
<text x="163.9" y="128.6">U1D</text>
<text x="180.6" y="128.1">R Bypass</text>
<text x="190.8" y="128.1">4</text>
<text x="196.3" y="130.4">+5V</text>
<text x="196.3" y="126.3">GND</text>
<text x="175.3" y="137.8">33R</text>
<text x="176" y="135.7">R5</text>
<text x="208" y="136.4">D6</text>
<text x="193.5" y="142.8">DIN</text>
<text x="198.1" y="142.8">DOUT</text>
<text x="199.2" y="141" transform="rotate(-90 199.2 141)">VDD</text>
<text x="204.8" y="139">WS2812B</text>
<text x="163.8" y="148.9">GND</text>
<text x="199.2" y="146.8" transform="rotate(-90 199.2 146.8)">VSS</text>
<text x="196.3" y="155.8">GND</text>
<text x="44.7" y="159.1">+5V</text>
<text x="44.8" y="167.7">U1E</text>
<text x="41.3" y="170.3">74AHCT125</text>
<text x="47.6" y="173.2" transform="rotate(-90 47.6 173.2)">VCC</text>
<text x="56.1" y="168.2">+5V</text>
<text x="62.2" y="175.9">C2</text>
<text x="62.2" y="178.4">1uF</text>
<text x="47.6" y="182.6" transform="rotate(-90 47.6 182.6)">GND</text>
<text x="56.1" y="185.3">GND</text>
<text x="44.7" y="193.9">GND</text>
</g>
<g font-size="1.8" fill="#a90000">
<text x="45.3" y="31">1</text>
<text x="63" y="31">2</text>
<text x="45.3" y="36.1">4</text>
<text x="54.6" y="40.8" transform="rotate(-90 54.6 40.8)">5</text>
<text x="63" y="36.1">3</text>
<text x="175.8" y="41.7" transform="rotate(-90 175.8 41.7)">1</text>
<text x="178.3" y="41.7" transform="rotate(-90 178.3 41.7)">2</text>
<text x="159.4" y="48.5">2</text>
<text x="165.6" y="53.6" transform="rotate(-90 165.6 53.6)">1</text>
<text x="170.9" y="48.5">3</text>
<text x="191.3" y="53.6">4</text>
<text x="198.1" y="48.2" transform="rotate(-90 198.1 48.2)">1</text>
<text x="204" y="53.6">2</text>
<text x="198.1" y="60.9" transform="rotate(-90 198.1 60.9)">3</text>
<text x="245.5" y="61.5">1</text>
<text x="245.5" y="64">2</text>
<text x="175.8" y="70.9" transform="rotate(-90 175.8 70.9)">1</text>
<text x="178.3" y="70.9" transform="rotate(-90 178.3 70.9)">2</text>
<text x="245.5" y="66.5">3</text>
<text x="245.5" y="69.1">4</text>
<text x="159.4" y="77.7">5</text>
<text x="170.9" y="77.7">6</text>
<text x="198.1" y="77.4" transform="rotate(-90 198.1 77.4)">1</text>
<text x="29.3" y="80.3">1</text>
<text x="36.9" y="80.3">2</text>
<text x="43.2" y="80.3">1</text>
<text x="108.7" y="80.3">26</text>
<text x="165.6" y="82.8" transform="rotate(-90 165.6 82.8)">4</text>
<text x="191.3" y="82.8">4</text>
<text x="204" y="82.8">2</text>
<text x="43.2" y="84.1">2</text>
<text x="43.2" y="87.9">3</text>
<text x="108.7" y="84.1">25</text>
<text x="108.7" y="87.9">24</text>
<text x="123.2" y="87.9">2</text>
<text x="130.9" y="87.9">1</text>
<text x="245.5" y="88.6">5</text>
<text x="245.5" y="86.1">6</text>
<text x="43.2" y="91.7">4</text>
<text x="43.2" y="95.5">5</text>
<text x="108.7" y="91.7">23</text>
<text x="108.7" y="95.5">22</text>
<text x="198.1" y="90.1" transform="rotate(-90 198.1 90.1)">3</text>
<text x="245.5" y="93.7">3</text>
<text x="245.5" y="91.2">4</text>
<text x="43.2" y="99.3">6</text>
<text x="108.7" y="99.3">21</text>
<text x="175.8" y="100.4" transform="rotate(-90 175.8 100.4)">1</text>
<text x="178.3" y="100.4" transform="rotate(-90 178.3 100.4)">2</text>
<text x="245.5" y="98.8">1</text>
<text x="245.5" y="96.3">2</text>
<text x="43.2" y="103.1">7</text>
<text x="43.2" y="106.9">8</text>
<text x="108.7" y="103.1">20</text>
<text x="108.7" y="106.9">19</text>
<text x="159.4" y="107.2">9</text>
<text x="170.9" y="107.2">8</text>
<text x="198.1" y="106.9" transform="rotate(-90 198.1 106.9)">1</text>
<text x="245.5" y="106.7">7</text>
<text x="245.5" y="104.1">8</text>
<text x="43.2" y="110.7">9</text>
<text x="108.7" y="110.7">18</text>
<text x="165.6" y="112.9" transform="rotate(-90 165.6 112.9)">10</text>
<text x="191.3" y="112.3">4</text>
<text x="204" y="112.3">2</text>
<text x="245.5" y="111.8">5</text>
<text x="245.5" y="109.2">6</text>
<text x="42.6" y="114.6">10</text>
<text x="42.6" y="118.4">11</text>
<text x="108.7" y="114.6">17</text>
<text x="108.7" y="118.4">16</text>
<text x="198.1" y="119.6" transform="rotate(-90 198.1 119.6)">3</text>
<text x="245.5" y="119.4">2</text>
<text x="245.5" y="116.8">3</text>
<text x="245.5" y="114.3">4</text>
<text x="42.6" y="122.2">12</text>
<text x="42.6" y="126">13</text>
<text x="108.7" y="122.2">15</text>
<text x="108.7" y="126">14</text>
<text x="245.5" y="121.9">1</text>
<text x="175.8" y="129.9" transform="rotate(-90 175.8 129.9)">1</text>
<text x="178.3" y="129.9" transform="rotate(-90 178.3 129.9)">2</text>
<text x="158.8" y="136.7">12</text>
<text x="170.3" y="136.7">11</text>
<text x="198.1" y="136.3" transform="rotate(-90 198.1 136.3)">1</text>
<text x="165.6" y="142.3" transform="rotate(-90 165.6 142.3)">13</text>
<text x="191.3" y="141.7">4</text>
<text x="204" y="141.7">2</text>
<text x="198.1" y="149" transform="rotate(-90 198.1 149)">3</text>
<text x="46.5" y="167.2" transform="rotate(-90 46.5 167.2)">14</text>
<text x="46.5" y="186.9" transform="rotate(-90 46.5 186.9)">7</text>
</g>
<g font-size="1.1" fill="#840000">
<text x="199.4" y="58.6">RGB</text>
<text x="199.4" y="87.9">RGB</text>
<text x="199.4" y="117.3">RGB</text>
<text x="199.4" y="146.8">RGB</text>
</g>
</svg>
